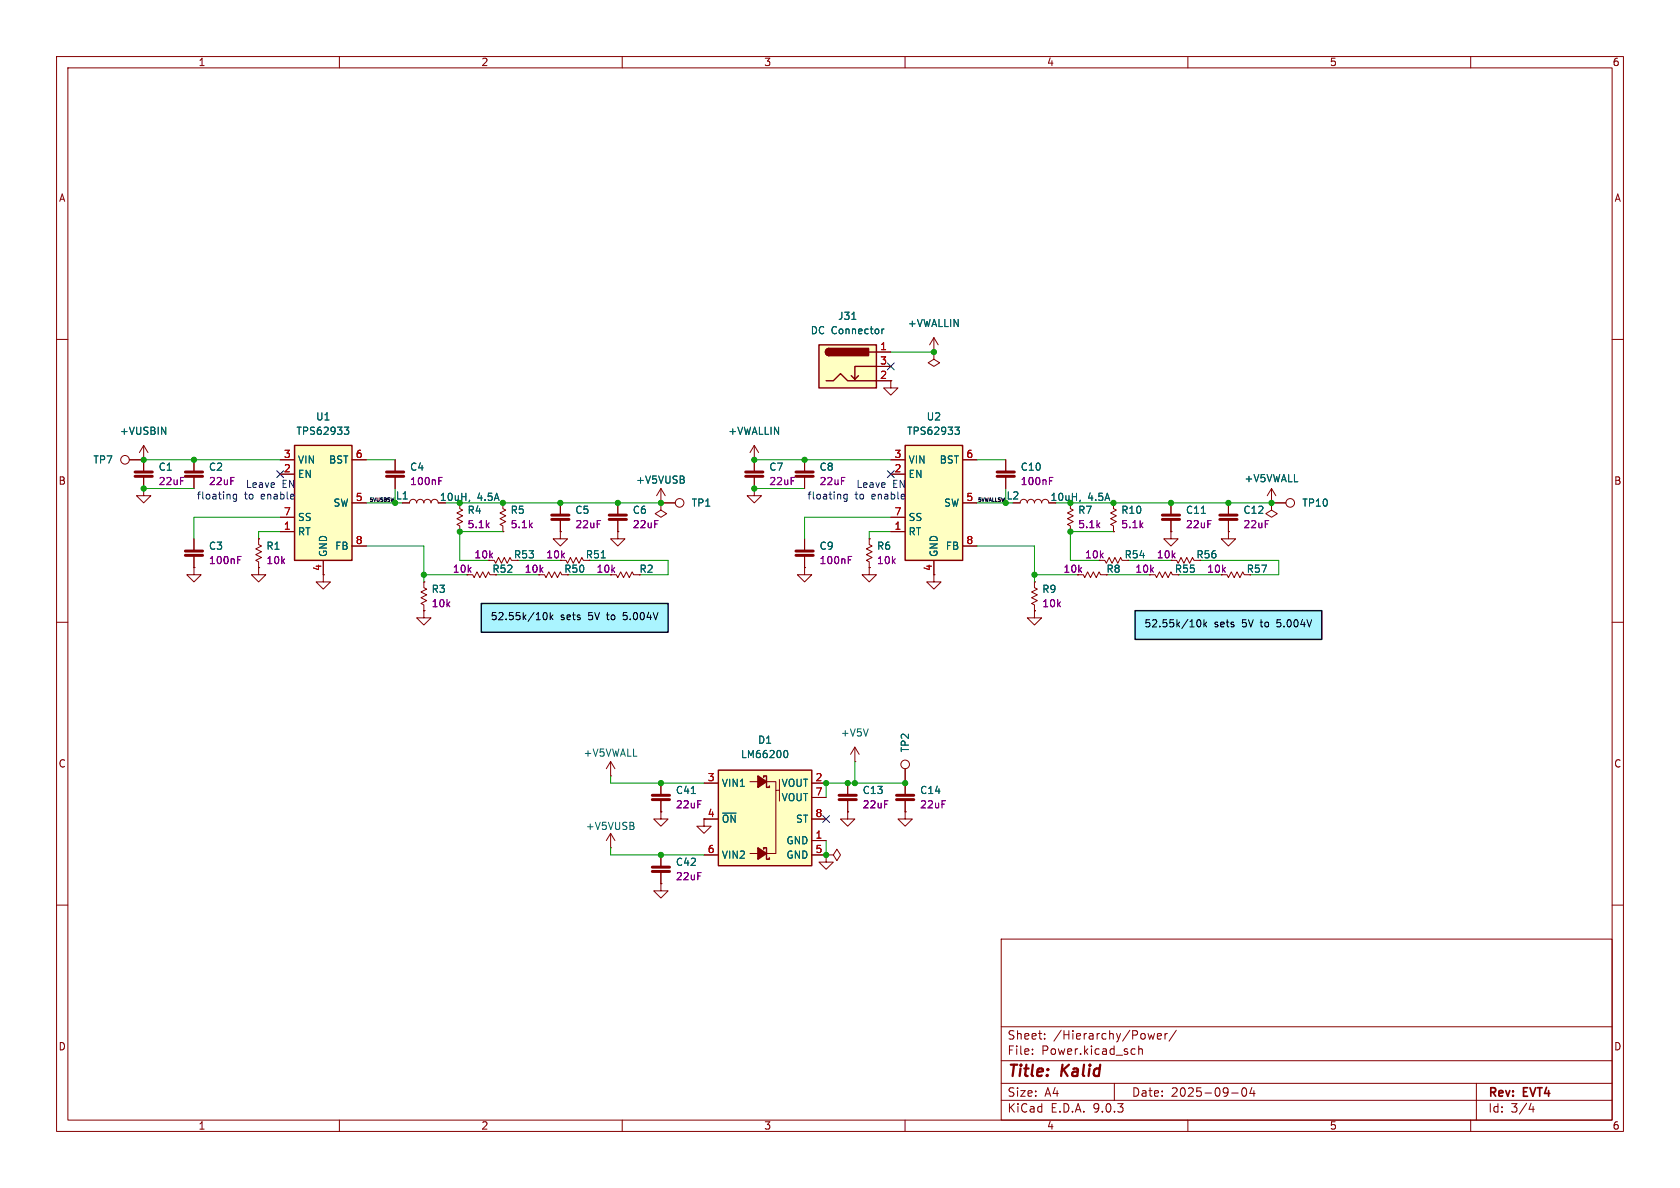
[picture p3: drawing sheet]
<svg xmlns="http://www.w3.org/2000/svg" width="297mm" height="210mm" viewBox="0 0 297 210" stroke-linecap="round" stroke-linejoin="round" font-family="sans-serif">
<g fill="none" stroke="#840000" stroke-width=".18">
<path d="M10 10h277v190h-277zM12 12h273v186h-273zM60 10v2M110 10v2M160 10v2M210 10v2M260 10v2M10 60h2M285 60h2M10 110h2M285 110h2M10 160h2"/>
<path d="M177 166h108v32h-108zM285 160h2M60 198v2M110 198v2M160 198v2M177 194.5h108M177 191.5h108M177 187.5h108M177 181.5h108M182.5 186.3v.1M182.5 185.5v.1M184.7 183.6v.1"/>
<path d="M184.7 182.8v.1M197 191.5v3M200.2 185.4l.5 .1M200.7 186.3l-.5 .1M201.3 185.5l.2-.1 .4 .1 .1 .9M201.3 184.9v1.5M204.1 182.7l-.3 1-.3-.7M204.6 183.2l.7-.1-.1-.3-.4-.1-.2 .2 .1 .7h.5M206 182.7v1M206.4 182.7l-.3 .1-.1 .2M208 182.1l-1.3 2M210 198v2"/>
<path d="M217.7 193.2h1.2M219.7 192.4l.2-.1a.81 .81 0 0 1 .6 .6 .81 .81 0 0 1-.3 .8l-.2 .1a.81 .81 0 0 1-.3-1.4zM221.3 192.2l-.3 1.1h.9M221.7 192.8v1M260 198v2M261 191.5v6.5M270.7 195l-.4 1.1h.9M271 195.6v1"/>
</g>
<g fill="#aaf4ff">
<path d="M85.1 106.7h33v5.1h-33z"/>
<path d="M200.7 108h33v5h-33z"/>
</g>
<path d="M160 78.7h10.2v20.4h-10.2z" fill="#ffffc2"/>
<path d="M160 78.7h10.2v20.4h-10.2z" fill="none" stroke="#840000" stroke-width=".25"/>
<g fill="none" stroke="#840000" stroke-width=".18">
<path d="M133.3 86.4v1.2h1.3l-1.3 1.3-1.2-1.3h1.2M133.3 86.4h.1M133.3 81.3v2M133.3 84.3v2.1M157.5 81.3h2.5M157.5 83.8h2.5M157.5 91.4h2.5M157.5 94h2.5M165.1 99.1v2.5M170.2 81.3h2.5M170.2 88.9h2.5M170.2 96.5h2.5"/>
<path d="M177.8 81.3v2M177.8 84.3v2.1M180.3 88.9a.64 .64 0 0 1 .7-.6 .64 .64 0 0 1 .6 .6 .64 .64 0 0 1 .6-.6 .64 .64 0 0 1 .7 .6 .64 .64 0 0 1 .6-.6 .64 .64 0 0 1 .6 .6 .64 .64 0 0 1 .7-.6 .64 .64 0 0 1 .6 .6M151.1 134.6h.1M151.1 132.1l-.7 1.3M151.1 132.1l.8 1.3M151.1 132.1v2.5M160 135.9v4.6M160 141.5v2"/>
<circle cx="160" cy="135.1" r=".76"/>
</g>
<path d="M168.8 75.5h.8l-.4 .5 .3 .1 .1 .4-.2 .3h-.4M191 88.4l-.1 .2" fill="none" stroke="#006464" stroke-width=".18"/>
<path d="M131.8 83.4h3.1M131.8 84.2h3.1M176.3 83.4h3M176.3 84.2h3M158.5 140.6h3M158.5 141.4h3" fill="none" stroke="#840000" stroke-width=".52"/>
<path d="M185.5 85h.5M185.5 84.4h.6" fill="none" stroke="#840084" stroke-width=".18"/>
<path d="M144.8 61h10.1v7.6h-10.1z" fill="#ffffc2"/>
<path d="M144.8 61h10.1v7.6h-10.1zM146 67.3h1.3l1.3-1.3 1.3 1.3h5M146.6 61.6a.64 .64 0 0 0-.7 .6 .64 .64 0 0 0 .7 .7M151.8 66.4l-.7 .7M153.7 62.2h1.2M154.9 64.8h-3.8v2.3l-.6-.7" fill="none" stroke="#840000" stroke-width=".25"/>
<g fill="#840000" stroke="#840000" stroke-width=".25">
<path d="M146.1 61.8l.5-.2v1.3a.63 .63 0 0 1-.6-.4 .63 .63 0 0 1 .1-.7z"/>
<path d="M146.6 61.6h6.9v1.3h-6.9z"/>
</g>
<g fill="none" stroke="#840000" stroke-width=".18">
<path d="M165.1 59.7l-.8 1.3M165.1 59.7l.8 1.3M165.1 59.7v2.5M25.4 78.7l-.8 1.3M25.4 78.7l.8 1.3M25.4 78.7v2.6M133.3 78.7l-.7 1.3M133.3 78.7l.8 1.3M133.3 78.7v2.6M154.9 62.2h2.6M154.9 64.8h2.6M154.9 67.3h2.6"/>
<path d="M157.5 67.3v1.3h1.2l-1.2 1.3-1.3-1.3h1.3M157.5 67.3h.1M165.1 62.2v1.3l1 .6-1 .7-1-.7 1-.6M165.1 62.2h.1M22.9 81.3h2.5M25.4 81.3h.1M34.3 81.3v2M34.3 84.3v2.1M34.3 95.3v2M34.3 98.3v2M45.7 95.3v1l.5 .2-1 .5 1 .5-1 .5 1 .6-1 .5 .5 .2v1M45.7 95.3h.1"/>
<path d="M69.8 81.3v2M69.8 84.3v2.1M71.1 88.9h1.3a.64 .64 0 0 1 .6-.6 .64 .64 0 0 1 .7 .6 .64 .64 0 0 1 .6-.6 .64 .64 0 0 1 .6 .6 .64 .64 0 0 1 .7-.6 .64 .64 0 0 1 .6 .6 .64 .64 0 0 1 .6-.6 .64 .64 0 0 1 .7 .6M81.3 88.9v1l.5 .3-1 .5 1 .5-1 .5 1 .5-1 .5 .5 .3v1M81.3 94h.1M86.4 99.1h1l.2 .5 .5-1 .5 1 .6-1 .5 1 .5-1 .2 .5h1M88.9 88.9v1l.5 .3-1 .5 1 .5-1 .5 1 .5-1 .5 .5 .3v1M88.9 88.9h.1M88.9 94h.1M99.1 99.1h1l.2 .5 .5-1 .5 1 .6-1 .5 1 .5-1 .2 .5h1M99.1 94v1.3h1.2l-1.2 1.2-1.3-1.2h1.3M99.1 94h.1"/>
<path d="M99.1 88.9v2M99.1 91.9v2.1M109.2 94v1.3h1.3l-1.3 1.2-1.3-1.2h1.3M109.2 94h.1M109.2 88.9v2M109.2 91.9v2.1M116.8 88.9v1.3l1.1 .6-1.1 .6-1-.6 1-.6M116.8 88.9h.1M116.8 88.9h2.6M116.8 86.4l-.7 1.2M116.8 86.4l.8 1.2M116.8 86.4v2.5"/>
<path d="M133.3 81.3h.1M142.2 81.3v2M142.2 84.3v2.1M142.2 95.3v2M142.2 98.3v2M153.7 95.3v1l.5 .2-1 .5 1 .5-1 .5 1 .6-1 .5 .5 .2v1M153.7 95.3h.1M189.2 88.9v1l.5 .3-1 .5 1 .5-1 .5 1 .5-1 .5 .5 .3v1M189.2 94h.1M194.3 99.1h1l.3 .5 .5-1 .5 1 .5-1 .5 1 .5-1 .3 .5h1M196.8 88.9v1l.6 .3-1.1 .5 1.1 .5-1.1 .5 1.1 .5-1.1 .5 .5 .3v1M196.8 88.9h.1"/>
<path d="M196.8 94h.1M207 94v1.3h1.3l-1.3 1.2-1.3-1.2h1.3M207 94h.1M207 99.1h1l.3 .5 .5-1 .5 1 .5-1 .5 1 .5-1 .3 .5h1M207 88.9v2M207 91.9v2.1M217.2 94v1.3h1.2l-1.2 1.2-1.3-1.2h1.3M217.2 94h.1M217.2 88.9v2M217.2 91.9v2.1M224.8 88.9h.1M224.8 88.9v1.3l1 .6-1 .6-1-.6 1-.6"/>
<path d="M224.8 88.9h2.5M224.8 86.4l-.8 1.2M224.8 86.4l.8 1.2M224.8 86.4v2.5M34.3 100.3v1.3h1.3l-1.3 1.3-1.3-1.3h1.3M34.3 100.3h.1M45.7 100.3h.1M45.7 100.3v1.3h1.3l-1.3 1.3-1.3-1.3h1.3M74.9 102.9v1l.5 .2-1 .5 1 .6-1 .5 1 .5-1 .5 .5 .2v1.1M74.9 102.9h.1M74.9 108h.1M74.9 108v1.2h1.3l-1.3 1.3-1.2-1.3h1.2"/>
<path d="M82.5 101.6h1.1l.2 .5 .5-1 .5 1 .5-1 .6 1 .5-1 .2 .5h1M95.2 101.6h1.1l.2 .5 .5-1 .5 1 .5-1 .6 1 .5-1 .2 .5h1M107.9 101.6h1.1l.2 .5 .5-1 .5 1 .5-1 .6 1 .5-1 .2 .5h1M142.2 100.3v1.3h1.3l-1.3 1.3-1.2-1.3h1.2M142.2 100.3h.1M153.7 100.3v1.3h1.2l-1.2 1.3-1.3-1.3h1.3M153.7 100.3h.1M165.1 101.6v1.3h1.3l-1.3 1.2-1.3-1.2h1.3M182.9 108v1.2h1.2l-1.2 1.3-1.3-1.3h1.3M182.9 108h.1M182.9 102.9v1l.5 .2-1 .5 1 .6-1 .5 1 .5-1 .5 .5 .2v1.1M182.9 102.9h.1"/>
<path d="M190.5 101.6h1l.3 .5 .5-1 .5 1 .5-1 .5 1 .5-1 .3 .5h1M203.2 101.6h1l.3 .5 .5-1 .5 1 .5-1 .5 1 .5-1 .3 .5h1M215.9 101.6h1l.3 .5 .5-1 .5 1 .5-1 .5 1 .5-1 .3 .5h1M107.9 137.2h.1M107.9 134.6l-.7 1.3M107.9 134.6l.8 1.3M107.9 134.6v2.6M116.8 138.4v2.1M149.9 138.4v2.1M107.9 149.9h.1M107.9 147.3v2.6M107.9 147.3l-.7 1.3"/>
<path d="M107.9 147.3l.8 1.3M116.8 143.5v1.3h1.3l-1.3 1.3-1.2-1.3h1.2M116.8 143.5h.1M116.8 156.2v1.3h1.3l-1.3 1.3-1.2-1.3h1.2M116.8 156.2h.1M116.8 141.5v2M116.8 151.1v2.1M116.8 154.2v2M124.5 144.8v1.3h1.2l-1.2 1.2-1.3-1.2h1.3M149.9 143.5v1.3h1.2l-1.2 1.3-1.3-1.3h1.3M149.9 143.5h.1M149.9 141.5v2"/>
<path d="M160 143.5v1.3h1.3l-1.3 1.3-1.3-1.3h1.3M160 143.5h.1"/>
<circle cx="22.1" cy="81.3" r=".76"/>
<circle cx="120.1" cy="88.9" r=".76"/>
<circle cx="228.1" cy="88.9" r=".76"/>
</g>
<path d="M150.6 56.5h.7M155.9 58.2v.8M156.3 58.2l-.4 .2M28.6 75.5l.7 1.3v-1.3M83 88.4l-.1 .2M106.3 98.6h.7M120.9 84.8l.1 .2-.1 .4M120.9 84.3v.3M212.4 90.7h.7M112 145.5v.3M112 146l.1 .2-.1 .4M122.2 140.3h.7" fill="none" stroke="#006464" stroke-width=".18"/>
<g fill="none" stroke="#840000" stroke-width=".52">
<path d="M32.8 97.4h3M32.8 98.2h3M32.8 83.4h3M32.8 84.2h3M68.3 83.4h3.1M68.3 84.2h3.1M97.5 91.1h3.1M97.5 91.8h3.1M107.7 91.1h3M107.7 91.8h3M140.7 97.4h3.1M140.7 98.2h3.1"/>
<path d="M140.7 83.4h3.1M140.7 84.2h3.1M205.5 91.1h3M205.5 91.8h3M215.6 91.1h3.1M215.6 91.8h3.1M115.3 140.6h3.1M115.3 141.4h3.1M115.3 153.3h3.1M115.3 154.1h3.1M148.3 140.6h3.1M148.3 141.4h3.1"/>
</g>
<path d="M42 99h.4M42 98.4h.6M77.6 85h.4M77.6 84.4h.6M150 99h.4M150 98.4h.6" fill="none" stroke="#840084" stroke-width=".18"/>
<path d="M127 136.1h16.5v16.9h-16.5z" fill="#ffffc2"/>
<g fill="none" stroke="#840000" stroke-width=".18">
<path d="M124.5 138.4h2.5M132.6 138.2h4.6v1.5M137.8 139.7h-.6v11.2h-4.6M137.8 137.8v3.8M143.5 138.4h2.5M124.5 144.8h2.5M124.5 151.1h2.5M143.5 144.8h2.5M143.5 151.1h2.5M143.5 141h2.5M143.5 148.6h2.5M146 151.1h1.3l.7-1 .6 1-.6 1-.7-1"/>
<path d="M146 151.1h.1"/>
</g>
<g fill="#840000" stroke="#840000" stroke-width=".25">
<path d="M134 137.2l1.5 1-1.5 1z"/>
<path d="M134 149.9l1.5 1-1.5 1z"/>
</g>
<path d="M127 136.1h16.5v16.9h-16.5zM135 137.4v-.2h.5v2h.5v-.3M135 150.1v-.2h.5v2h.5v-.3" fill="none" stroke="#840000" stroke-width=".25"/>
<path d="M138.7 132.7h.2a.68 .68 0 0 1 .4 .6 .68 .68 0 0 1-.4 .6h-.2" fill="none" stroke="#006464" stroke-width=".18"/>
<path d="M52.1 78.7h10.1v20.4h-10.1z" fill="#ffffc2"/>
<path d="M52.1 78.7h10.1v20.4h-10.1z" fill="none" stroke="#840000" stroke-width=".25"/>
<g fill="none" stroke="#840000" stroke-width=".18">
<path d="M154.9 62.2h2.6M154.9 64.8h2.6M154.9 67.3h2.6M157.5 67.3h.1M165.1 62.2h.1M22.9 81.3h2.5M25.4 86.4v1.2h1.3l-1.3 1.3-1.3-1.3h1.3M25.4 86.4h.1M25.4 81.3h.1M25.4 81.3v2M25.4 84.3v2.1M34.3 81.3v2"/>
<path d="M34.3 84.3v2.1M34.3 95.3v2M34.3 98.3v2M45.7 95.3h.1M49.5 81.3h2.6M49.5 83.8h2.6M49.5 91.4h2.6M49.5 94h2.6M57.1 99.1v3.8h1.3l-1.3 1.2-1.2-1.2h1.2M62.2 81.3h2.6M62.2 88.9h2.6M62.2 96.5h2.6"/>
<path d="M69.8 81.3v2M69.8 84.3v2.1M71.1 88.9h1.3M81.3 94h.1M88.9 88.9h.1M88.9 94h.1M99.1 94h.1M99.1 88.9v2M99.1 91.9v2.1M109.2 94h.1M109.2 88.9v2M109.2 91.9v2.1"/>
<path d="M116.8 88.9h.1M116.8 88.9h2.6M133.3 86.4h.1M133.3 81.3h.1M133.3 81.3v2M133.3 84.3v2.1M142.2 81.3v2M142.2 84.3v2.1M142.2 95.3v2M142.2 98.3v2M153.7 95.3h.1M157.5 81.3h2.5"/>
<path d="M157.5 83.8h2.5M157.5 91.4h2.5M157.5 94h2.5M165.1 99.1v2.5M170.2 81.3h2.5M170.2 88.9h2.5M170.2 96.5h2.5M177.8 81.3v2M177.8 84.3v2.1M189.2 94h.1M196.8 88.9h.1M196.8 94h.1"/>
<path d="M207 94h.1M207 88.9v2M207 91.9v2.1M217.2 94h.1M217.2 88.9v2M217.2 91.9v2.1M224.8 88.9h.1M224.8 88.9h2.5M34.3 100.3h.1M45.7 100.3h.1M74.9 102.9h.1M74.9 108h.1"/>
<path d="M142.2 100.3h.1M153.7 100.3h.1M182.9 108h.1M182.9 102.9h.1M116.8 138.4v2.1M124.5 138.4h2.5M143.5 138.4h2.5M149.9 138.4v2.1M160 135.9v4.6M116.8 156.2h.1M116.8 143.5h.1M116.8 141.5v2"/>
<path d="M116.8 151.1v2.1M116.8 154.2v2M124.5 144.8h2.5M124.5 151.1h2.5M143.5 144.8h2.5M143.5 151.1h2.5M143.5 141h2.5M143.5 148.6h2.5M146 151.1v1.3h1.3l-1.3 1.3-1.2-1.3h1.2M146 151.1h.1M149.9 143.5h.1M149.9 141.5v2"/>
<path d="M160 143.5h.1M160 141.5v2"/>
</g>
<g fill="none" stroke="#006464" stroke-width=".18">
<path d="M150.6 56.5h.7M155.9 58.2v.8M156.3 58.2l-.4 .2M28.6 75.5l.7 1.3v-1.3M60.9 75.5h.8l-.5 .5 .4 .1 .1 .4-.3 .3h-.3M168.8 75.5h.8l-.4 .5 .3 .1 .1 .4-.2 .3h-.4M83 88.4l-.1 .2M106.3 98.6h.7M120.9 84.8l.1 .2-.1 .4M120.9 84.3v.3M191 88.4l-.1 .2M212.4 90.7h.7"/>
<path d="M138.7 132.7h.2a.68 .68 0 0 1 .4 .6 .68 .68 0 0 1-.4 .6h-.2M122.2 140.3h.7"/>
</g>
<path d="M23.9 83.4h3M23.9 84.2h3" fill="none" stroke="#840000" stroke-width=".52"/>
<g fill="none" stroke="#009600" stroke-width=".18">
<path d="M157.5 62.2h7.6M25.4 81.3h24.1M25.4 86.4h8.9M49.5 91.4h-15.2v3.9M49.5 94h-3.8v1.3M64.8 96.5h10.1v6.4M64.8 81.3h5M69.8 86.4v2.5h-5M81.3 88.9h35.5M88.9 94h-7.6v5.1h5.1M91.4 99.1h7.7M104.1 99.1h14v2.5h-5.1"/>
<path d="M133.3 81.3h24.2M133.3 86.4h8.9M157.5 94h-3.8v1.3M157.5 91.4h-15.3v3.9M172.7 96.5h10.2v6.4M172.7 81.3h5.1M177.8 86.4v2.5h-5.1M189.2 88.9h35.6M196.8 94h-7.6v5.1h5.1M199.4 99.1h7.6M212.1 99.1h14v2.5h-5.1M74.9 101.6h7.6"/>
<path d="M87.6 101.6h7.6M100.3 101.6h7.6M182.9 101.6h7.6M195.6 101.6h7.6M208.3 101.6h7.6M107.9 137.2v1.2h16.6M151.1 134.6v3.8M160 138.4h-14v2.6M107.9 149.9v1.2h16.6M146 148.6v2.5"/>
</g>
<path d="M156.9 64.2l1.2 1.2M158.1 64.2l-1.2 1.2M48.9 83.2l1.2 1.2M50.1 83.2l-1.2 1.2M156.9 83.2l1.2 1.2M158.1 83.2l-1.2 1.2M145.4 144.2l1.3 1.2M146.7 144.2l-1.3 1.2" fill="none" stroke="#000084" stroke-width=".18"/>
<path d="M96.1 108.4l.2-.1a.68 .68 0 0 1 .4 .6 .68 .68 0 0 1-.4 .6l-.2-.1-.1-.3zM97.3 108.3v1.2M97.4 109.1l.4 .4M97.8 108.7l-.5 .5M211.7 109.7l.2-.2a.68 .68 0 0 1 .4 .7 .68 .68 0 0 1-.4 .6l-.2-.1-.1-.4zM212.8 109.5v1.3M213 110.3l.3 .5M213.3 110l-.5 .5" fill="none" stroke="#000" stroke-width=".18"/>
<path d="M41.8 87.4v1l-.2 .2h-.3M41.8 87.4h-.3l-.3 .2 .1 .6h.5M149.8 87.4v1l-.3 .2h-.3M149.8 87.4h-.4l-.2 .2 .1 .6h.5" fill="none" stroke="#0000c2" stroke-width=".18"/>
<path d="M85.1 106.7h33v5.1h-33zM200.7 108h33v5h-33z" fill="none" stroke="#050505" stroke-width=".25"/>
<path d="M42 99h.4M42 98.4h.6M77.6 85h.4M77.6 84.4h.6M150 99h.4M150 98.4h.6M185.5 85h.5M185.5 84.4h.6" fill="none" stroke="#840084" stroke-width=".18"/>
<g fill="#009600" stroke="#009600" stroke-width=".18">
<circle cx="217.2" cy="88.9" r=".46"/>
<circle cx="207" cy="88.9" r=".46"/>
<circle cx="196.8" cy="88.9" r=".46"/>
<circle cx="189.2" cy="94" r=".46"/>
<circle cx="224.8" cy="88.9" r=".46"/>
<circle cx="34.3" cy="81.3" r=".46"/>
<circle cx="74.9" cy="101.6" r=".46"/>
<circle cx="69.8" cy="88.9" r=".46"/>
<circle cx="25.4" cy="81.3" r=".46"/>
<circle cx="25.4" cy="86.4" r=".46"/>
<circle cx="142.2" cy="81.3" r=".46"/>
<circle cx="160" cy="138.4" r=".46"/>
<circle cx="133.3" cy="86.4" r=".46"/>
<circle cx="133.3" cy="81.3" r=".46"/>
<circle cx="88.9" cy="88.9" r=".46"/>
<circle cx="99.1" cy="88.9" r=".46"/>
<circle cx="116.8" cy="138.4" r=".46"/>
<circle cx="116.8" cy="88.9" r=".46"/>
<circle cx="109.2" cy="88.9" r=".46"/>
<circle cx="81.3" cy="94" r=".46"/>
<circle cx="177.8" cy="88.9" r=".46"/>
<circle cx="165.1" cy="62.2" r=".46"/>
<circle cx="182.9" cy="101.6" r=".46"/>
<circle cx="149.9" cy="138.4" r=".46"/>
<circle cx="146" cy="138.4" r=".46"/>
<circle cx="146" cy="151.1" r=".46"/>
<circle cx="116.8" cy="151.1" r=".46"/>
<circle cx="151.1" cy="138.4" r=".46"/>
</g>
<g font-size="2.8" fill="#840000">
<text x="178" y="190.9">Title:</text>
<text x="187.7" y="190.9">Kalid</text>
</g>
<g font-size="2.1" fill="#840000">
<text x="178" y="184">Sheet:</text>
<text x="186.2" y="184">/Hierarchy/Power/</text>
<text x="178" y="186.7">File:</text>
<text x="184.1" y="186.7">Power.kicad_sch</text>
<text x="178" y="196.9">KiCad</text>
<text x="178" y="194.1">Size:</text>
<text x="184.7" y="194.1">A4</text>
<text x="185.7" y="196.9">E.D.A.</text>
<text x="193.3" y="196.9">9.0.3</text>
<text x="200" y="194.1">Date:</text>
<text x="207" y="194.1">2025-09-04</text>
<text x="263" y="194.3">Rev:</text>
<text x="263" y="196.9">Id:</text>
<text x="267.1" y="196.9">3/4</text>
<text x="269.4" y="194.3">EVT4</text>
</g>
<g font-size="1.8" fill="#840000">
<text x="35" y="11.9">1</text>
<text x="85" y="11.9">2</text>
<text x="135" y="11.9">3</text>
<text x="185" y="11.9">4</text>
<text x="235" y="11.9">5</text>
<text x="285" y="11.9">6</text>
<text x="10.3" y="35.9">A</text>
<text x="285.3" y="35.9">A</text>
<text x="10.3" y="85.9">B</text>
<text x="177.8" y="88.5">L2</text>
<text x="285.3" y="85.9">B</text>
<text x="80" y="101.4">10k</text>
<text x="83.8" y="98.9">10k</text>
<text x="87" y="101.4">R52</text>
<text x="90.8" y="98.9">R53</text>
<text x="92.7" y="101.4">10k</text>
<text x="96.5" y="98.9">10k</text>
<text x="99.7" y="101.4">R50</text>
<text x="103.5" y="98.9">R51</text>
<text x="105.4" y="101.4">10k</text>
<text x="113" y="101.4">R2</text>
<text x="164.8" y="101" transform="rotate(-90 164.8 101)">4</text>
<text x="187.9" y="101.4">10k</text>
<text x="191.7" y="98.9">10k</text>
<text x="195.5" y="101.4">R8</text>
<text x="198.7" y="98.9">R54</text>
<text x="200.6" y="101.4">10k</text>
<text x="204.4" y="98.9">10k</text>
<text x="207.6" y="101.4">R55</text>
<text x="211.4" y="98.9">R56</text>
<text x="213.3" y="101.4">10k</text>
<text x="220.3" y="101.4">R57</text>
<text x="10.3" y="135.9">C</text>
<text x="285.3" y="135.9">C</text>
<text x="125" y="144.5">4</text>
<text x="10.3" y="185.9">D</text>
<text x="285.3" y="185.9">D</text>
<text x="35" y="199.9">1</text>
<text x="85" y="199.9">2</text>
<text x="135" y="199.9">3</text>
<text x="185" y="199.9">4</text>
<text x="235" y="199.9">5</text>
<text x="285" y="199.9">6</text>
</g>
<g font-size="1.8" fill="#006464">
<text x="143.2" y="59.3">DC Connector</text>
<text x="148.1" y="56.7">J31</text>
<text x="160.4" y="58">+VWALLIN</text>
<text x="21.1" y="77.1">+VUSBIN</text>
<text x="52.3" y="77.1">TPS62933</text>
<text x="55.8" y="74.5">U1</text>
<text x="128.7" y="77.1">+VWALLIN</text>
<text x="160.3" y="77.1">TPS62933</text>
<text x="163.7" y="74.5">U2</text>
<text x="16.4" y="82.1">TP7</text>
<text x="27.9" y="83.4">C1</text>
<text x="36.8" y="83.4">C2</text>
<text x="52.6" y="82.1">VIN</text>
<text x="58.1" y="82.1">BST</text>
<text x="72.4" y="83.4">C4</text>
<text x="135.9" y="83.4">C7</text>
<text x="144.8" y="83.4">C8</text>
<text x="160.5" y="82.1">VIN</text>
<text x="166" y="82.1">BST</text>
<text x="180.3" y="83.4">C10</text>
<text x="52.6" y="84.7">EN</text>
<text x="58.9" y="89.8">SW</text>
<text x="69.9" y="88.5">L1</text>
<text x="84.3" y="88.7">4.5A</text>
<text x="112.4" y="85.7">+V5VUSB</text>
<text x="122.2" y="89.8">TP1</text>
<text x="160.5" y="84.7">EN</text>
<text x="166.8" y="89.8">SW</text>
<text x="192.3" y="88.7">4.5A</text>
<text x="219.9" y="85.4">+V5VWALL</text>
<text x="230.1" y="89.8">TP10</text>
<text x="52.6" y="92.3">SS</text>
<text x="52.6" y="94.8">RT</text>
<text x="82.6" y="91">R4</text>
<text x="90.2" y="91">R5</text>
<text x="101.6" y="91">C5</text>
<text x="111.8" y="91">C6</text>
<text x="160.5" y="92.3">SS</text>
<text x="160.5" y="94.8">RT</text>
<text x="190.5" y="91">R7</text>
<text x="198.1" y="91">R10</text>
<text x="209.6" y="91">C11</text>
<text x="219.7" y="91">C12</text>
<text x="36.8" y="97.4">C3</text>
<text x="47" y="97.4">R1</text>
<text x="58" y="98.6" transform="rotate(-90 58 98.6)">GND</text>
<text x="59.2" y="97.4">FB</text>
<text x="144.8" y="97.4">C9</text>
<text x="154.9" y="97.4">R6</text>
<text x="166" y="98.6" transform="rotate(-90 166 98.6)">GND</text>
<text x="167.1" y="97.4">FB</text>
<text x="76.2" y="105">R3</text>
<text x="184.2" y="105">R9</text>
<text x="133.9" y="131.7">D1</text>
<text x="148.5" y="130.4">+V5V</text>
<text x="103.1" y="134">+V5VWALL</text>
<text x="130.9" y="134.2">LM66200</text>
<text x="160.9" y="133.1" transform="rotate(-90 160.9 133.1)">TP2</text>
<text x="119.4" y="140.6">C41</text>
<text x="127.5" y="139.3">VIN1</text>
<text x="138.1" y="139.3">VOUT</text>
<text x="138.1" y="141.8">VOUT</text>
<text x="152.4" y="140.6">C13</text>
<text x="162.6" y="140.6">C14</text>
<text x="103.5" y="146.9">+V5VUSB</text>
<text x="127.5" y="145.6">~{ON}</text>
<text x="138.9" y="149.5">GND</text>
<text x="140.6" y="145.6">ST</text>
<text x="119.4" y="153.3">C42</text>
<text x="127.5" y="152">VIN2</text>
<text x="138.9" y="152">GND</text>
</g>
<g font-size="1.8" fill="#a90000">
<text x="155.5" y="62">1</text>
<text x="155.5" y="64.5">3</text>
<text x="155.5" y="67.1">2</text>
<text x="50.1" y="81">3</text>
<text x="50.1" y="83.6">2</text>
<text x="62.8" y="81">6</text>
<text x="158" y="81">3</text>
<text x="158" y="83.6">2</text>
<text x="170.7" y="81">6</text>
<text x="62.8" y="88.6">5</text>
<text x="170.7" y="88.6">5</text>
<text x="50.1" y="91.2">7</text>
<text x="50.1" y="93.7">1</text>
<text x="158" y="91.2">7</text>
<text x="158" y="93.7">1</text>
<text x="56.9" y="101" transform="rotate(-90 56.9 101)">4</text>
<text x="62.8" y="96.3">8</text>
<text x="170.7" y="96.3">8</text>
<text x="125" y="138.2">3</text>
<text x="144.1" y="138.2">2</text>
<text x="144.1" y="140.7">7</text>
<text x="144.1" y="144.5">8</text>
<text x="144.1" y="148.3">1</text>
<text x="125" y="150.9">6</text>
<text x="144.1" y="150.9">5</text>
</g>
<g font-size="1.8" fill="#840084">
<text x="27.9" y="86">22uF</text>
<text x="36.8" y="86">22uF</text>
<text x="72.4" y="86">100nF</text>
<text x="135.9" y="86">22uF</text>
<text x="144.8" y="86">22uF</text>
<text x="180.3" y="86">100nF</text>
<text x="82.6" y="93.6">5.1k</text>
<text x="90.2" y="93.6">5.1k</text>
<text x="101.6" y="93.6">22uF</text>
<text x="111.8" y="93.6">22uF</text>
<text x="190.5" y="93.6">5.1k</text>
<text x="198.1" y="93.6">5.1k</text>
<text x="209.6" y="93.6">22uF</text>
<text x="219.7" y="93.6">22uF</text>
<text x="36.8" y="99.9">100nF</text>
<text x="47" y="99.9">10k</text>
<text x="144.8" y="99.9">100nF</text>
<text x="154.9" y="99.9">10k</text>
<text x="76.2" y="107.5">10k</text>
<text x="184.2" y="107.5">10k</text>
<text x="119.4" y="143.1">22uF</text>
<text x="152.4" y="143.1">22uF</text>
<text x="162.6" y="143.1">22uF</text>
<text x="119.4" y="155.8">22uF</text>
</g>
<g font-size="1.8" fill="#0000c2">
<text x="34.7" y="88.5">floating</text>
<text x="43.2" y="88.5">to</text>
<text x="43.4" y="86.5">Leave</text>
<text x="46.2" y="88.5">enable</text>
<text x="49.8" y="86.5">EN</text>
<text x="142.7" y="88.5">floating</text>
<text x="151.1" y="88.5">to</text>
<text x="151.3" y="86.5">Leave</text>
<text x="154.2" y="88.5">enable</text>
<text x="157.8" y="86.5">EN</text>
</g>
<g font-size="1.8" fill="#009600">
<text x="77.7" y="88.7">10uH,</text>
<text x="185.6" y="88.7">10uH,</text>
</g>
<g font-size="1.8">
<text x="86.7" y="109.8">52.55k/10k</text>
<text x="99.1" y="109.8">sets</text>
<text x="104.1" y="109.8">5V</text>
<text x="107.6" y="109.8">to</text>
<text x="110.6" y="109.8">5.004V</text>
<text x="202.2" y="111.1">52.55k/10k</text>
<text x="214.6" y="111.1">sets</text>
<text x="219.7" y="111.1">5V</text>
<text x="223.2" y="111.1">to</text>
<text x="226.2" y="111.1">5.004V</text>
</g>
<g font-size=".9" fill="#0f0f0f">
<text x="65.1" y="88.7">5VUSBSW</text>
<text x="172.7" y="88.7">5VWALLSW</text>
</g>
</svg>
